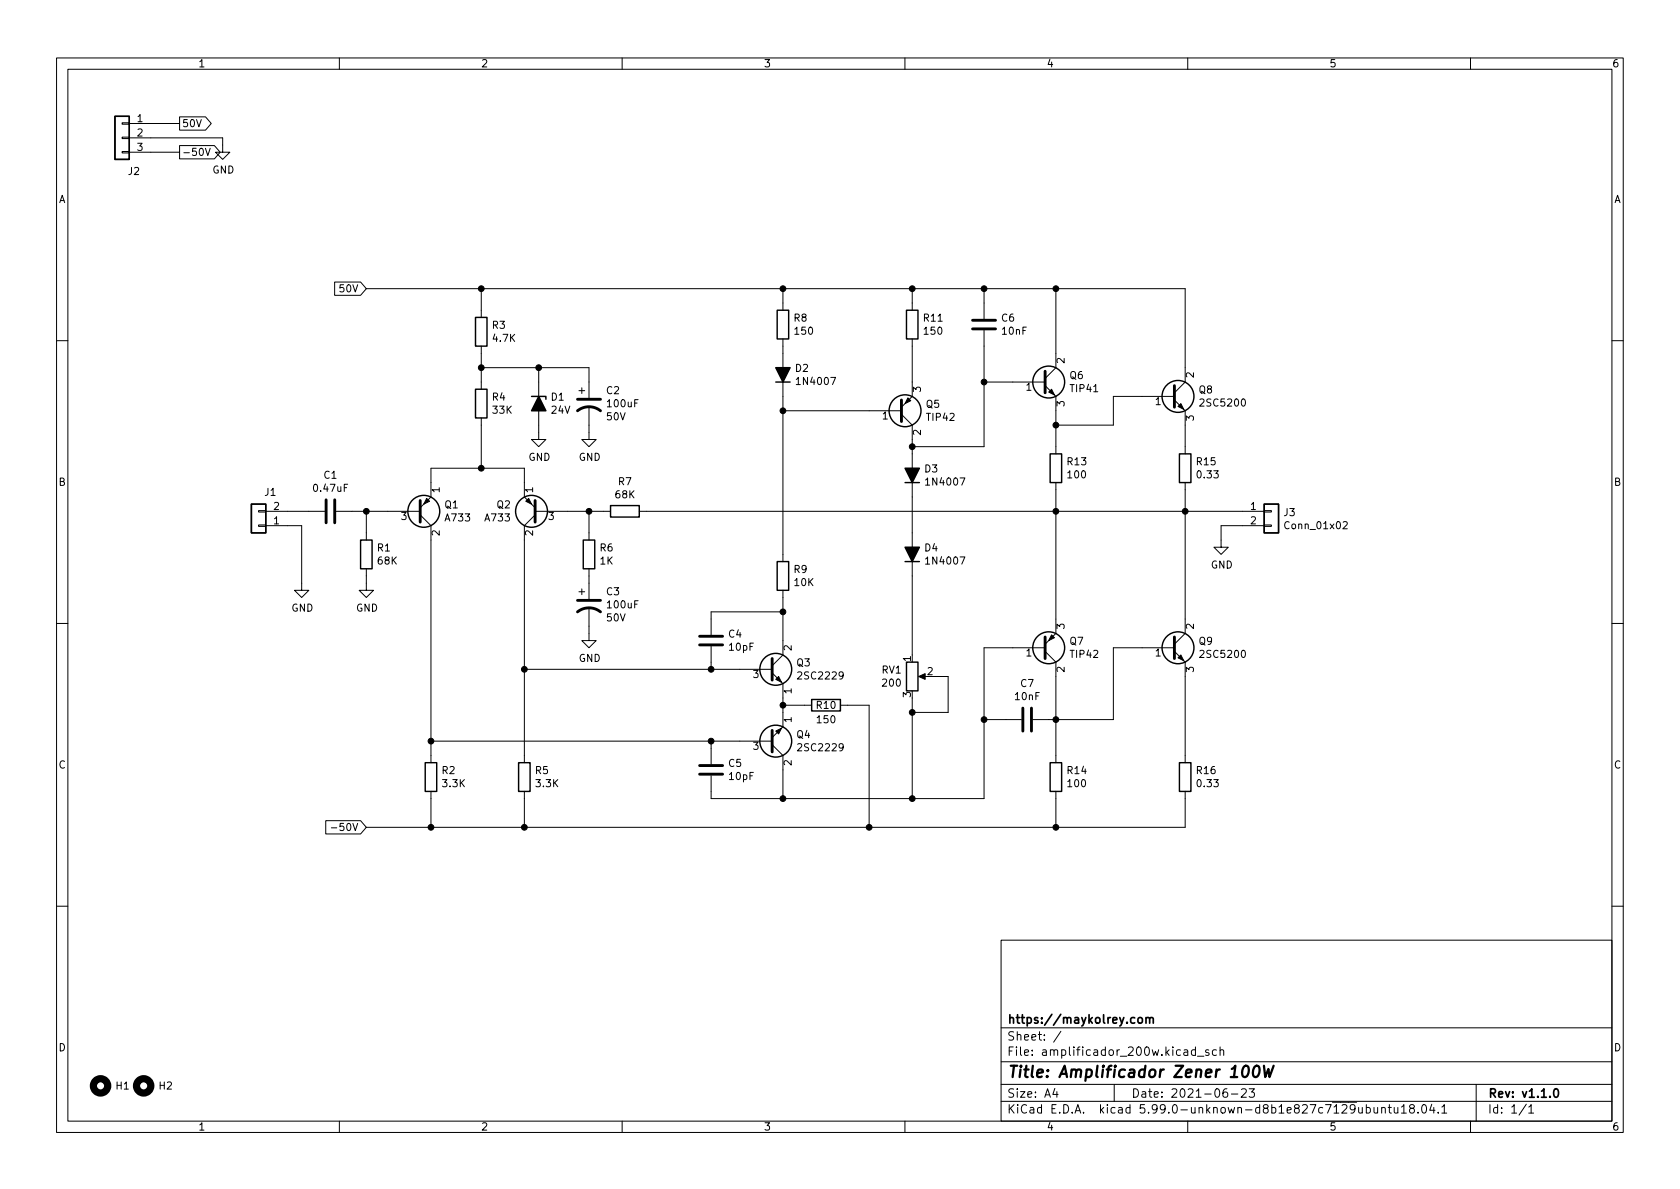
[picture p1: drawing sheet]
<svg xmlns="http://www.w3.org/2000/svg" width="297mm" height="210mm" viewBox="0 0 297 210" stroke-linecap="round" stroke-linejoin="round" font-family="sans-serif">
<g fill="none" stroke="#000" stroke-width=".18">
<path d="M10 10.2h277v190.1h-277zM12 12.2h273v186.1h-273zM60 10.2v2M110 10.2v2M160 10.2v2M210 10.2v2M260 10.2v2M21.6 26.8h1.3v.2h-1.3zM21.6 24.3h1.3v.2h-1.3zM21.6 21.7h1.3v.3h-1.3zM22.9 24.4h16.5v2.5h1.2l-1.2 1.3-1.3-1.3h1.3M22.9 21.8h8.8"/>
<path d="M22.9 26.9h8.8M31.7 25.7h6.2l1 1.2-1 1.2h-6.2zM31.7 20.7h4.6l1.1 1.1-1.1 1.2h-4.6zM36.3 26.2l.4 1.3 .5-1.3M59.2 49.9h4.6l1 1.1-1 1.2h-4.6zM64.8 51h144.7v16.6l-1.9 1.9M85.1 51v5.1M138.4 51v3.9M138.4 59.9v39.4M161.3 59.9v10.2l-1.9 1.9M161.3 51v3.9M174 51v5.4"/>
<path d="M174 58.4v20.6h-12.7M186.7 51v14l-1.9 1.9M10 60.2h2M85.1 61.2v7.6M85.1 73.9v8.9M85.1 65h19v5.4M95.2 65v12.7h1.3l-1.3 1.3-1.2-1.3h1.2M102.4 69.1h1M102.9 68.6v1M104.1 71.9v5.8h1.3l-1.3 1.3-1.2-1.3h1.2M138.4 72.6h21M159.4 73.3l1.9 1.9v40.6"/>
<path d="M174 67.6h10.8M184.8 68.2l1.9 1.9v10.2M207.6 70.7l1.9 1.9v7.7M207.6 70.1h-10.8v5.1h-10.1M285 60.2h2M45.7 90.3h1.3v.2h-1.3zM45.7 92.8h1.3v.3h-1.3zM47 93h6.3v11.4h1.3l-1.3 1.3-1.2-1.3h1.2M47 90.4h10.4M59.4 90.4h14.9M64.8 90.4v5.1M74.3 89.8l1.9-1.9v-5.1h16.5v5.1l1.9 1.9"/>
<path d="M74.3 91.1l1.9 1.9v41.9M94.6 90.4h13.3M94.6 91.1l-1.9 1.9v41.9M104.1 90.4v5.1M113 90.4h110.5M186.7 85.3v26.7l-1.9 1.9M209.5 85.3v26.7l-1.9 1.9M223.5 92.8h1.3v.3h-1.3zM223.5 90.3h1.3v.2h-1.3zM223.5 93h-7.6v3.8h1.3l-1.3 1.2-1.3-1.2h1.3M237.5 92.4l.5-.2 .2 .4-.8 .9h.8M10 110.2h2"/>
<path d="M64.8 100.6v3.8h1.2l-1.2 1.3-1.3-1.3h1.3M92.7 118.4h43.8M102.4 104.6h1M102.9 104.1v1.1M104.1 107.4v5.9h1.3l-1.3 1.2-1.2-1.2h1.2M104.1 100.6v5.3M125.7 114.3v4.1M136.5 119l1.9 1.9v7.6l-1.9 1.9M138.4 104.4v11.4l-1.9 1.9M138.4 108.2h-12.7v4.1M162.8 119.6h1M165.1 119.6h2.5v6.4h-6.3"/>
<path d="M184.8 114.5h-10.8v26.7h-48.3v-4M184.8 115.2l1.9 1.9v17.8M207.6 115.2l1.9 1.9v17.8M207.6 114.5h-10.8v12.7h-14.2M285 110.2h2M76.2 131.1h60.3M76.2 139.9v6.4M92.7 139.9v6.4M125.7 131.1v4M136.5 131.7l1.9 1.9v7.6M138.4 124.7h5.1M148.6 124.7h5.1v21.6"/>
<path d="M161.3 123.4v17.8M174 127.2h6.6M186.7 139.9v6.4M209.5 139.9v6.4h-144.7M57.6 145.1h6.2l1 1.2-1 1.2h-6.2zM58.6 146.4h1M10 160.2h2M177 166.3h108v32h-108zM285 160.2h2M60 198.3v2M110 198.3v2M160 198.3v2"/>
<path d="M177 194.8h108M177 191.8h108M177 187.8h108M177 181.8h108M186.5 192.5l-.4 1h1M186.9 193v1M187.6 182.4l-1.3 1.9M197 191.8v3M210 198.3v2M211.4 185.7l-.5-.1-.3 .3v.4l.2 .3h.6M211.4 185.1v1.5M211.7 186.8h1.2"/>
<path d="M213.7 185.7l-.3-.1-.3 .2 .1 .3 .5 .1v.4h-.6M215.1 185.7l-.5-.1-.2 .3v.4l.1 .3h.6M215.7 185.8l.2-.2 .4 .1 .1 .9M215.7 185.1v1.5M216.9 192.5a.59 .59 0 0 0-.7 .7v.5l.2 .3h.4l.2-.1 .1-.5-.2-.2-.4-.1-.3 .3M217.7 193.5h1.2M219.5 192.7l.6-.2 .2 .2 .1 .3-1 1h1M220.9 192.5h.9l-.5 .6 .4 .1v.7l-.2 .1h-.4l-.2-.1M244.3 196l.2-.2 .4 .1v.9M244.3 195.8v1M245.4 195.8h.6M245.6 195.3v1.3l.4 .2"/>
<path d="M246.5 195.8l.1 1h.3l.2-.1M247.1 195.8v1M247.8 195.8l.4-.5v1.5M247.8 196.8h.8M249.5 196l-.3-.3 .1-.2 .2-.2 .4 .1 .2 .2-.1 .2-.6 .2-.2 .3 .1 .4 .2 .1h.4l.2-.3v-.2l-.3-.3M250.7 196.7v.1M251.6 195.4l.1-.1a.81 .81 0 0 1 .6 .7 .81 .81 0 0 1-.3 .8h-.1a.81 .81 0 0 1-.6-.6 .81 .81 0 0 1 .3-.8zM253.1 195.3l-.3 1h.9M253.5 195.8v1M254.3 196.7v.1M254.9 195.8l.5-.5v1.5M254.9 196.8h.9"/>
<path d="M260 198.3v2M261 191.8v6.5M269.9 195.3l-1.3 1.9M270.3 195.8l.4-.5v1.5M270.3 196.8h.9"/>
</g>
<path d="M202.6 179.9v1M201.3 180.1l.2-.2 .4 .2 .1 .5-.2 .3h-.3l-.2-.1zM202.6 180.1l.2-.2 .4 .1 .1 .9M203.3 180.1l.2-.2 .3 .1 .1 .9M274.9 192.6l.2-.1a.81 .81 0 0 1 .5 .7 .81 .81 0 0 1-.3 .8h-.1a.82 .82 0 0 1-.6-.6 .82 .82 0 0 1 .3-.8z" fill="none" stroke="#000" stroke-width=".3"/>
<path d="M219.9 188.7a.46 .46 0 0 1 .5-.2 .46 .46 0 0 1 .4 .3 1.15 1.15 0 0 1-.8 1.7l-.2-.1a1.54 1.54 0 0 1 .1-1.7zM221.8 188.7a.46 .46 0 0 1 .5-.2 .46 .46 0 0 1 .4 .3 1.15 1.15 0 0 1-.8 1.7l-.2-.1a1.54 1.54 0 0 1 .1-1.7zM223.5 188.5l.2 2 .6-1.5 .2 1.5 .7-2" fill="none" stroke="#000" stroke-width=".4"/>
<g fill="none" stroke="#000" stroke-width=".25">
<path d="M20.3 20.6h2.6v7.6h-2.6zM84.1 56.1h2v5.1h-2zM137.4 54.9h2v5h-2zM160.3 54.9h2v5h-2zM84.1 68.8h2v5.1h-2zM94 70.1h2.5v.5M137.2 67.6h2.5M44.4 89.1h2.6v5.1h-2.6zM63.8 95.5h2v5.1h-2zM103.1 95.5h2.1v5.1h-2.1zM107.9 89.4h5.1v2h-5.1zM137.4 99.3h2v5.1h-2z"/>
<path d="M160 99.3h2.6M160 85.3h2.6M185.7 80.3h2v5h-2zM208.5 80.3h2.1v5h-2.1zM223.5 89.1h2.6v5.1h-2.6zM160.3 117.1h2v5.1h-2zM75.2 134.9h2v5h-2zM91.7 134.9h2v5h-2zM143.5 123.7h5.1v2h-5.1zM185.7 134.9h2v5h-2zM208.5 134.9h2.1v5h-2.1z"/>
<circle cx="160" cy="72.6" r="2.82"/>
<circle cx="185.4" cy="67.6" r="2.82"/>
<circle cx="208.3" cy="70.1" r="2.82"/>
<circle cx="74.9" cy="90.4" r="2.82"/>
<circle cx="94" cy="90.4" r="2.82"/>
<circle cx="137.2" cy="118.4" r="2.82"/>
<circle cx="185.4" cy="114.5" r="2.82"/>
<circle cx="208.3" cy="114.5" r="2.82"/>
<circle cx="137.2" cy="131.1" r="2.82"/>
</g>
<g fill="none" stroke="#000" stroke-width=".51">
<path d="M172 56.6h4M172 58.2h4M102.1 72.6a3.3 3.3 0 0 1 4.1 0M102.1 70.6h4.1M159.4 70.7v3.8M184.8 65.7v3.8M207.6 68.2v3.8M57.7 88.4v4.1M59.2 88.4v4.1M74.3 88.5v3.8M94.6 88.5v3.8M102.1 108.2a3.3 3.3 0 0 1 4.1 0"/>
<path d="M102.1 106.2h4.1M123.7 112.5h4.1M123.7 114h4.1M136.5 116.5v3.8M184.8 112.6v3.9M207.6 112.6v3.9M123.7 135.4h4.1M123.7 136.9h4.1M136.5 129.2v3.8M180.8 125.2v4.1M182.4 125.2v4.1"/>
</g>
<g fill="#000" stroke="#000" stroke-width=".18">
<path d="M160.5 70.4l.5 .5-1 .5zM185.4 69.3l.5-.5 .5 1zM208.3 71.9l.5-.5 .5 1zM75.4 88.1l.5 .5-1 .5zM93 88.6l.5-.5 .5 1zM162.4 119.6l1.2-.5v1zM185.9 112.3l.5 .5-1 .5zM208.3 116.3l.5-.5 .5 1zM137.2 129.3l1-.5-.5 1zM137.2 120.1l.5-.5 .5 1z"/>
<circle cx="85.1" cy="51" r=".51"/>
<circle cx="138.4" cy="51" r=".51"/>
<circle cx="161.3" cy="51" r=".51"/>
<circle cx="174" cy="51" r=".51"/>
<circle cx="186.7" cy="51" r=".51"/>
<circle cx="85.1" cy="65" r=".51"/>
<circle cx="95.3" cy="65" r=".51"/>
<circle cx="138.4" cy="72.6" r=".51"/>
<circle cx="161.3" cy="79" r=".51"/>
<circle cx="174" cy="67.6" r=".51"/>
<circle cx="186.7" cy="75.2" r=".51"/>
<circle cx="64.8" cy="90.4" r=".51"/>
<circle cx="85.1" cy="82.8" r=".51"/>
<circle cx="104.1" cy="90.4" r=".51"/>
<circle cx="186.7" cy="90.4" r=".51"/>
<circle cx="209.6" cy="90.4" r=".51"/>
<circle cx="92.7" cy="118.4" r=".51"/>
<circle cx="125.7" cy="118.4" r=".51"/>
<circle cx="138.4" cy="108.2" r=".51"/>
<circle cx="76.2" cy="131.1" r=".51"/>
<circle cx="125.7" cy="131.1" r=".51"/>
<circle cx="138.4" cy="124.7" r=".51"/>
<circle cx="161.3" cy="126" r=".51"/>
<circle cx="174" cy="127.2" r=".51"/>
<circle cx="186.7" cy="127.2" r=".51"/>
<circle cx="76.2" cy="146.3" r=".51"/>
<circle cx="92.7" cy="146.3" r=".51"/>
<circle cx="138.4" cy="141.2" r=".51"/>
<circle cx="153.7" cy="146.3" r=".51"/>
<circle cx="161.3" cy="141.2" r=".51"/>
<circle cx="186.7" cy="146.3" r=".51"/>
</g>
<g fill="none" stroke="#000" stroke-width="1.3">
<circle cx="17.8" cy="192" r="1.27"/>
<circle cx="25.4" cy="192" r="1.27"/>
</g>
<path d="M95.2 70.1l1.3 2.5h-2.5zM137.2 65h2.5l-1.3 2.6zM160 96.8h2.6l-1.3 2.5zM160 82.8h2.6l-1.3 2.5z" fill="#000" stroke="#000" stroke-width=".25"/>
<text font-size="2.8" x="178" y="190.6">Title: Amplificador Zener 100W</text>
<g font-size="2.1">
<text x="178" y="184">Sheet: /</text>
<text x="178" y="181">https://maykolrey.com</text>
<text x="178" y="186.7">File: amplificador_200w.kicad_sch</text>
<text x="178" y="196.9">KiCad E.D.A. kicad 5.99.0-unknown-d8b1e827c7~129~ubuntu18.04.1</text>
<text x="178" y="194.1">Size: A4</text>
<text x="200" y="194.1">Date: 2021-06-23</text>
<text x="263" y="194.1">Rev: v1.1.0</text>
<text x="263" y="196.9">Id: 1/1</text>
</g>
<g font-size="1.8">
<text x="35" y="11.9">1</text>
<text x="85" y="11.9">2</text>
<text x="135" y="11.9">3</text>
<text x="185" y="11.9">4</text>
<text x="235" y="11.9">5</text>
<text x="285" y="11.9">6</text>
<text x="24.3" y="21.6">1</text>
<text x="32.1" y="22.5">50V</text>
<text x="24.3" y="24.1">2</text>
<text x="24.3" y="26.7">3</text>
<text x="32.1" y="27.6">-50V</text>
<text x="10.3" y="35.9">A</text>
<text x="22.7" y="30.9">J2</text>
<text x="37.5" y="30.7">GND</text>
<text x="285.3" y="35.9">A</text>
<text x="60.3" y="51.7">50V</text>
<text x="87.1" y="58.1">R3</text>
<text x="140.4" y="56.9">R8</text>
<text x="140.6" y="59.2">150</text>
<text x="163.4" y="56.9">R11</text>
<text x="163.5" y="59.2">150</text>
<text x="177.1" y="56.9">C6</text>
<text x="177.3" y="59.2">10nF</text>
<text x="87.2" y="60.4">4.7K</text>
<text x="140.7" y="65.8">D2</text>
<text x="188.2" y="64.2" transform="rotate(-90 188.2 64.2)">2</text>
<text x="87.1" y="70.8">R4</text>
<text x="97.5" y="70.8">D1</text>
<text x="107.2" y="69.7">C2</text>
<text x="141.1" y="68.1">1N4007</text>
<text x="162.8" y="69.3" transform="rotate(-90 162.8 69.3)">3</text>
<text x="181.4" y="69.1">1</text>
<text x="188.2" y="71.9" transform="rotate(-90 188.2 71.9)">3</text>
<text x="189.2" y="67">Q6</text>
<text x="189.4" y="69.3">TIP41</text>
<text x="204.3" y="71.6">1</text>
<text x="211.1" y="66.8" transform="rotate(-90 211.1 66.8)">2</text>
<text x="212" y="69.6">Q8</text>
<text x="212.5" y="71.9">2SC5200</text>
<text x="87.2" y="73.1">33K</text>
<text x="97.5" y="73.1">24V</text>
<text x="107.3" y="74.3">50V</text>
<text x="107.5" y="72">100uF</text>
<text x="156" y="74.2">1</text>
<text x="162.8" y="76.9" transform="rotate(-90 162.8 76.9)">2</text>
<text x="163.8" y="72.1">Q5</text>
<text x="164" y="74.4">TIP42</text>
<text x="211.1" y="74.4" transform="rotate(-90 211.1 74.4)">3</text>
<text x="93.4" y="81.5">GND</text>
<text x="102.3" y="81.5">GND</text>
<text x="163.5" y="83.5">D3</text>
<text x="188.8" y="82.3">R13</text>
<text x="211.6" y="82.3">R15</text>
<text x="10.3" y="85.9">B</text>
<text x="46.8" y="87.7">J1</text>
<text x="55.6" y="87">0.47uF</text>
<text x="57.3" y="84.7">C1</text>
<text x="77.7" y="87.1" transform="rotate(-90 77.7 87.1)">1</text>
<text x="78.7" y="89.9">Q1</text>
<text x="87.9" y="89.9">Q2</text>
<text x="94.2" y="87.1" transform="rotate(-90 94.2 87.1)">1</text>
<text x="108.9" y="88.1">68K</text>
<text x="109.4" y="85.8">R7</text>
<text x="164" y="85.8">1N4007</text>
<text x="188.9" y="84.6">100</text>
<text x="211.8" y="84.6">0.33</text>
<text x="285.3" y="85.9">B</text>
<text x="48.4" y="92.7">1</text>
<text x="48.4" y="90.2">2</text>
<text x="70.9" y="91.9">3</text>
<text x="77.7" y="94.7" transform="rotate(-90 77.7 94.7)">2</text>
<text x="78.8" y="92.2">A733</text>
<text x="85.8" y="92.2">A733</text>
<text x="94.2" y="94.7" transform="rotate(-90 94.2 94.7)">2</text>
<text x="97" y="91.9">3</text>
<text x="221.1" y="90.2">1</text>
<text x="221.1" y="92.7">2</text>
<text x="227" y="91.3">J3</text>
<text x="227.5" y="93.6">Conn_01x02</text>
<text x="66.7" y="97.5">R1</text>
<text x="66.9" y="99.8">68K</text>
<text x="106.1" y="97.5">R6</text>
<text x="106.1" y="99.8">1K</text>
<text x="140.4" y="101.3">R9</text>
<text x="163.5" y="97.5">D4</text>
<text x="164" y="99.8">1N4007</text>
<text x="214.1" y="100.5">GND</text>
<text x="107.2" y="105.3">C3</text>
<text x="107.5" y="107.6">100uF</text>
<text x="140.5" y="103.6">10K</text>
<text x="51.5" y="108.1">GND</text>
<text x="62.9" y="108.1">GND</text>
<text x="107.3" y="109.9">50V</text>
<text x="128.8" y="112.7">C4</text>
<text x="188.2" y="111.2" transform="rotate(-90 188.2 111.2)">3</text>
<text x="211.1" y="111.2" transform="rotate(-90 211.1 111.2)">2</text>
<text x="102.3" y="117">GND</text>
<text x="129" y="115.1">10pF</text>
<text x="133.2" y="119.9">3</text>
<text x="140" y="115" transform="rotate(-90 140 115)">2</text>
<text x="140.9" y="117.8">Q3</text>
<text x="155.9" y="119.1">RV1</text>
<text x="161" y="116.9" transform="rotate(-90 161 116.9)">1</text>
<text x="164" y="119.4">2</text>
<text x="181.4" y="116.1">1</text>
<text x="188.2" y="118.9" transform="rotate(-90 188.2 118.9)">2</text>
<text x="189.2" y="114">Q7</text>
<text x="189.4" y="116.3">TIP42</text>
<text x="204.3" y="116.1">1</text>
<text x="211.1" y="118.9" transform="rotate(-90 211.1 118.9)">3</text>
<text x="212" y="114">Q9</text>
<text x="212.5" y="116.3">2SC5200</text>
<text x="140" y="122.7" transform="rotate(-90 140 122.7)">1</text>
<text x="141.4" y="120.1">2SC2229</text>
<text x="144.4" y="125.3">R10</text>
<text x="156.1" y="121.4">200</text>
<text x="161" y="123.3" transform="rotate(-90 161 123.3)">3</text>
<text x="179.5" y="123.8">10nF</text>
<text x="180.5" y="121.5">C7</text>
<text x="140" y="127.7" transform="rotate(-90 140 127.7)">1</text>
<text x="140.9" y="130.5">Q4</text>
<text x="144.6" y="127.9">150</text>
<text x="10.3" y="135.9">C</text>
<text x="78.2" y="136.9">R2</text>
<text x="94.7" y="136.9">R5</text>
<text x="128.8" y="135.6">C5</text>
<text x="129" y="137.9">10pF</text>
<text x="133.2" y="132.6">3</text>
<text x="140" y="135.4" transform="rotate(-90 140 135.4)">2</text>
<text x="141.4" y="132.8">2SC2229</text>
<text x="188.8" y="136.9">R14</text>
<text x="211.6" y="136.9">R16</text>
<text x="285.3" y="135.9">C</text>
<text x="78.3" y="139.2">3.3K</text>
<text x="94.8" y="139.2">3.3K</text>
<text x="188.9" y="139.2">100</text>
<text x="211.8" y="139.2">0.33</text>
<text x="59.7" y="146.9">-50V</text>
<text x="10.3" y="185.9">D</text>
<text x="285.3" y="185.9">D</text>
<text x="20.5" y="192.7">H1</text>
<text x="28.2" y="192.7">H2</text>
<text x="35" y="199.9">1</text>
<text x="85" y="199.9">2</text>
<text x="135" y="199.9">3</text>
<text x="185" y="199.9">4</text>
<text x="235" y="199.9">5</text>
<text x="285" y="199.9">6</text>
</g>
</svg>
